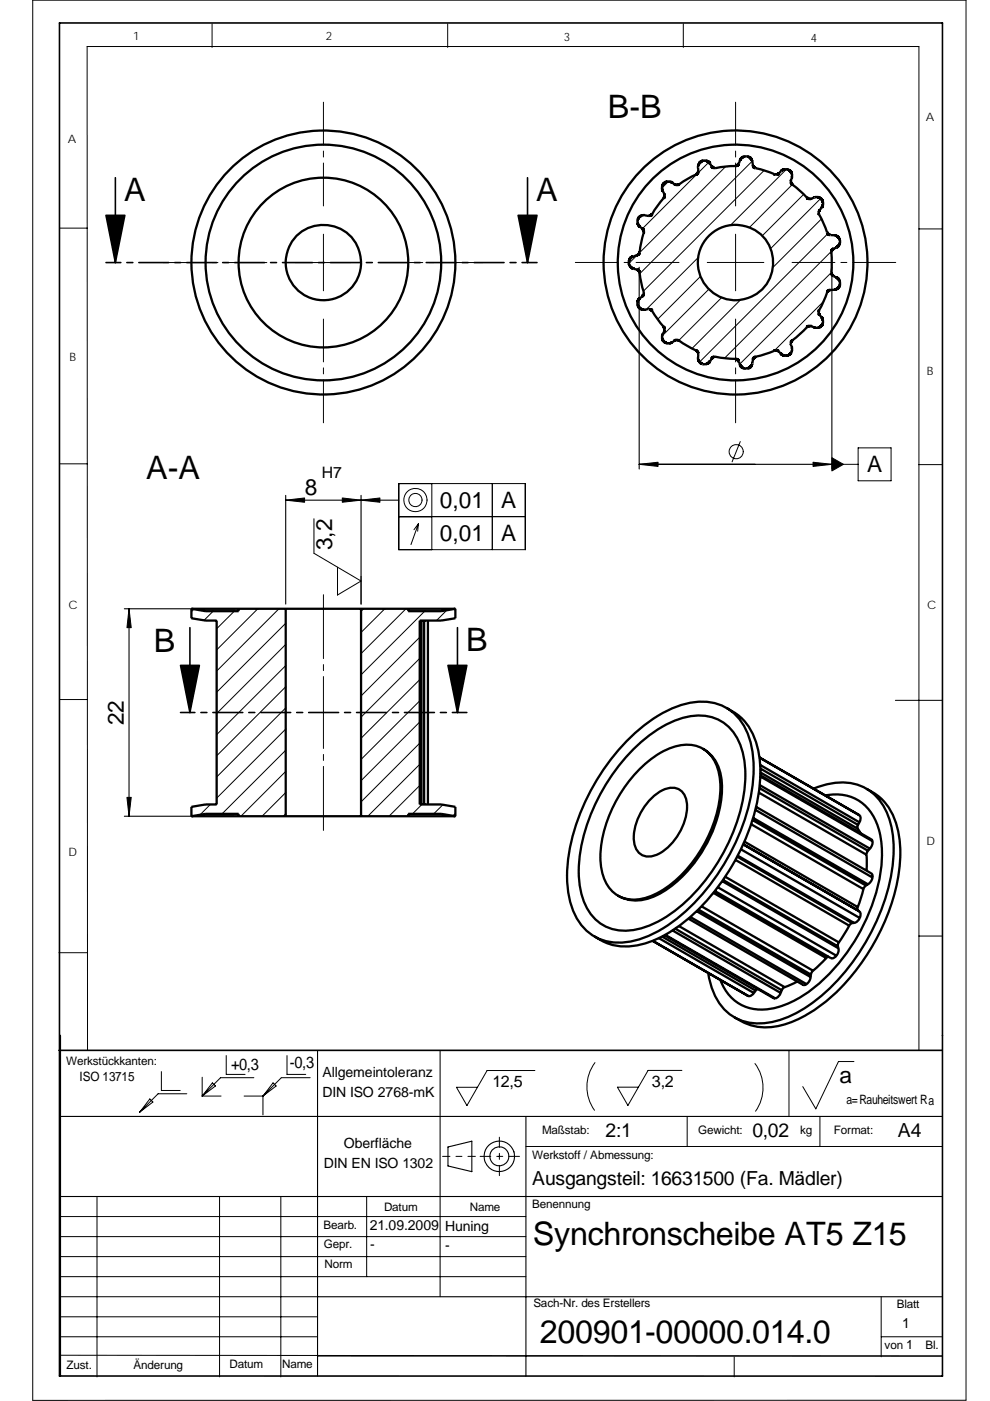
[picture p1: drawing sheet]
<svg xmlns="http://www.w3.org/2000/svg" width="210mm" height="297mm" viewBox="0 0 210 297" stroke-linecap="round" stroke-linejoin="round" font-family="sans-serif">
<g fill="none" stroke="#000" stroke-width=".21">
<path d="M6.9 0h198v296.9h-198zM45 5v5.1M95 5v5.1M144.9 5v5.1M68.6 21.7v9.1M68.6 32v1.3M68.6 34.6v9.1M141.8 38.5l-1.4 1.3M150.3 34.4l-14.1 14.1M153.9 35.3l-18.2 18.3M156 21.7v9.1M156 32v1.3"/>
<path d="M156 34.6v9.1M159.6 34.2l-23.9 23.8M162.1 36.1l-25.6 25.6M166.8 35.9l-11.8 11.8M168 39.1l-9 9.1M12.6 48.4h5.9M34.6 55.7h9.1M45 55.7h1.2M47.5 55.7h9.1M62.6 55.7h12M68.6 49.7v12M80.6 55.7h9.1"/>
<path d="M90.9 55.7h1.3M93.5 55.7h9.1M122 55.6h9.1M132.4 55.6h1.2M134.9 55.6h9.1M135.1 54.2l-1.7 1.6M148.1 54.6l-11 11M148.6 58.6l-9.1 9.1M150 55.6h12M156 49.7v12M168 55.6h9.1M170.5 41.2l-8.8 8.8"/>
<path d="M174.1 42.1l-10.7 10.6M174.2 46.4l-10.3 10.3M175.6 49.6l-27.2 27.2M176.3 57.8l-19.4 19.4M176.4 53.2l-22.8 22.8M178.2 51.5l-1.3 1.2M178.4 55.6h1.2M180.9 55.6h9.1M194.9 48.5h5M68.6 67.6v9.1M68.6 78v1.3M150.3 61.3l-9.9 9.9"/>
<path d="M153.1 63.1l-9.1 9.1M156 67.6v9.1M156 78v1.3M157.1 63.6l-10.3 10.3M174.5 68.6l-.9 .9M174.7 63.9l-10.5 10.5M178.1 60.5l-.9 .9M12.6 98.3h5.9M68.6 80.5v9.1M156 80.5v9.1M157 93.6l-1.7 4.3M176.4 98.4h5.6"/>
<path d="M182 95h7v6.9h-7zM194.9 98.5h5M66.6 110v7.3l10 5.9-5 3v-6M84.6 102.5h26.8v14h-26.8zM84.6 109.5h26.8M88.8 111l-1 1.3M88.8 111l-.2 1.6M88.8 111l-1.6 4.5M91.6 102.5v14M104.4 102.5v14M41.1 129.2l-.5 .5M45.2 129.6l-1.9 1.9"/>
<path d="M49.7 129.6l-3.7 3.7M54.7 129.1l-8.7 8.7M59.2 129.1l-13.2 13.2M60.6 132.1l-14.6 14.7M60.6 136.6l-14.6 14.7M68.6 126.1v13.5M76.6 122.2v5.9M77.1 129.1l-.5 .5M81.6 129.1l-5 5M86.1 129.1l-9.5 9.5M89 135.1l-12.4 12.5M89 139.6l-12.4 12.4"/>
<path d="M90.1 129.6l-13.5 13.5M94.8 129.4l-2.2 2.2M12.6 148.3h5.9M60.6 141.1l-14.6 14.7M60.6 145.6l-14.6 14.7M60.6 150.1l-14.6 14.6M60.6 154.6l-14.6 14.6M60.6 159.1l-13.5 13.5M68.6 140.9v1.3M68.6 143.4v15.3M68.6 160v1.2M89 144.1l-12.4 12.4"/>
<path d="M89 148.6l-12.4 12.4M89 153.1l-12.4 12.4M89 157.6l-12.4 12.4M189.9 148.5h10M44.6 170.6l-2.2 2.2M60.6 163.6l-9.5 9.5M60.6 168l-5 5.1M60.6 172.5l-.5 .6M68.6 162.5v13.6M89 162.1l-11 11M89 166.5l-6.5 6.6M89.5 170.6l-2 2"/>
<path d="M93.9 170.6l-1.9 2M96.6 172.4l-.5 .6M194.9 198.5h5M12.5 202h5.9M18.6 222.7l-.1-212.8h176.4v212.8M31.8 233l.6 .7-2.8 2.1zM34.2 227.2v4h4M39.6 231.9h-6.1l-3.9 3.9M42.9 232.4h4M42.9 228.4v4M45 229.6l.7 .7-2.8 2.1zM48 223.8v4h4"/>
<path d="M51.8 232.4h4M53.8 228.5h-7l-3.9 3.9M55.8 232.4v4M57.9 229.6l.7 .7-2.8 2.1zM60.9 223.8v4h4M65.8 228.5h-6.1l-3.9 3.9M93.3 222.7v52.2M113.5 227h-10.2l-4.3 7.4-2.2-3.9h4.5M126.2 225.3a8.5 8.5 0 0 0-.1 10.1M144.6 226.9h-7.1l-4.3 7.5-2.2-3.9h4.4M145.8 236.7v6.4M160.1 225.5a8.6 8.6 0 0 1 .2 10.1"/>
<path d="M167.3 222.7v14M173.9 236.7v6.4M181.1 225.1h-3.3l-4.8 10-2.7-4.7M12.8 257.9h98.7M20.6 253.7v38.2M46.6 253.7v38.2M59.6 253.7v38.2M77.8 253.7v17M93.9 245.2h1.5M96.7 245.2h1.3M99.3 245.2h1.5M101.8 245.2h2.3"/>
<path d="M105.4 245.2h1.2M105.9 241.1v2.2M105.9 244.5v1.3M105.9 247.1v2.2M107.9 245.2h2.3M111.5 243.1h88.4M12.8 279.2h54.6M12.8 274.9h54.6M12.8 270.7h98.7M12.8 266.4h98.7M12.8 262.2h98.7M186.9 274.9v12.8"/>
<path d="M12.8 287.3l187.1 .2M12.8 283.4h54.6M155.7 287.7v4.2M186.9 283.4h13"/>
<circle cx="156.1" cy="95.8" r="1.5"/>
<circle cx="88.1" cy="106" r="2.47"/>
<circle cx="88.1" cy="106" r="1.41"/>
</g>
<g fill="none" stroke="#000" stroke-width=".23">
<path d="M135.6 56.7v42.7M176.4 56.7v42.7M135.6 98.4h40.8M60.6 106h24M60.6 105v23.1M76.6 105v23.1M26.4 129.1h23.2M27.4 129.1v44M26.4 173.1h23.2M12.8 236.7h187.1M67.4 222.7v69.1M111.5 236.7v55.1"/>
<path d="M12.8 253.7h187.1M95 243.2l5.1-1.2v6.4l-5.1-1.2zM67.4 274.9h132.5M67.4 287.5h132.5"/>
<circle cx="105.9" cy="245.2" r="3.2"/>
<circle cx="105.9" cy="245.2" r="2.02"/>
</g>
<g fill="none" stroke="#000" stroke-width=".34">
<path d="M12.6 4.9h187.3v286.9l-187.3-.1zM24.5 37.7v18M111.9 37.7v18M22.5 55.7h3.1M26.9 55.7h1.3M29.4 55.7h6.4M37.1 55.7h1.2M39.6 55.7h6.4M47.2 55.7h1.3M49.8 55.7h6.3M57.4 55.7h1.3M59.9 55.7h6.4"/>
<path d="M67.5 55.7h1.3M70.1 55.7h6.3M77.7 55.7h1.3M80.2 55.7h6.4M87.9 55.7h1.2M90.4 55.7h6.4M98 55.7h1.3M100.6 55.7h6.3M108.2 55.7h1.3M110.7 55.7h3.2M40.3 133.1v18M97 133.1v18"/>
<path d="M38.3 151.1h3M42.6 151.1h1.3M45.1 151.1h6.4M52.8 151.1h1.2M55.3 151.1h6.4M62.9 151.1h1.3M65.5 151.1h6.3M73.1 151.1h1.3M75.6 151.1h6.4M83.2 151.1h1.3M85.8 151.1h6.3M93.4 151.1h1.3"/>
<path d="M95.9 151.1h3.1M12.8 219.5v72.2M12.5 222.7h187.2"/>
</g>
<g fill="none" stroke="#000" stroke-width=".49">
<path d="M140.8 38.8l-.3 .5-.1 .6 .5 1.3v.7a13.4 13.4 0 0 0-2.6 3.5l-.6 .4-.8-.1M158.3 33.1l-.9 .3-.4 .4-.4 1-.3 .4-2.7 .1-1.8 .3-.7-.1-1-1.3-1-.1-.5 .2-.4 .5-.2 .5 .1 1.2-.4 .5-1.7 .8-2.2 1.4h-.5l-1.3-.7h-.6l-.5 .3M158.4 33.1l.8 .5 .4 .8M159.6 34.4l.1 .8 .3 .3 2.6 .8 1.8 .7 .7-.1 .7-.7 .4-.3h.6l.5 .1M167.3 36l.4 .4 .3 .5v.6l-.3 .9 .2 .5 2 1.8 1.4 1.3 .5 .2 1.5-.4 .6 .1 .4 .4M134.4 54.3l-.5 .2-.4 .5-.1 .4v.7l.6 .7 1.4 .5 .3 .5M135.1 54.2l-.6 .1M135.7 57.8l.4 2.4 .5 1.8-.1 .4-.3 .4M136.9 45.6l-1.1 .2-.4 .4-.2 .5 .2 1 1 .9 .2 .6-.7 2.5-.2 1.9-.3 .4-.4 .1M174.3 42.4l.3 .5-.1 .6-.7 1.1-.2 .6 1.8 4.1M175.4 49.3l.5 .5 1.1 .1 .5 .2 .4 .4 .3 .6-.1 .6-.3 .4-1.1 .7-.4 .5v4.4M176.3 57.7l.1 .4 .3 .4 .8 .4 .5 .4 .2 1-.3 .6-.5 .4-1.4 .2-.6 .5-1.8 4.1 .1 .5 .8 1.2v.7l-.2 .4"/>
<path d="M136.3 62.8l-.6 .4-.4 .6-.1 .6 .3 .7 .7 .5 1.6-.1 .5 .4M138.3 65.9l2.6 3.6v.5l-.5 1.2 .1 .8 .4 .5M140.9 72.5l.5 .3h.5l1.4-.7h.6l2.1 1.4 1.8 .9 .3 .3v.4M148.1 75.1v1.3l.4 .5 .5 .3M149 77.2h.6l.6-.2 .9-1.2 .6-.2 1.9 .3 2.5 .2 .5 .3 .3 .8M160.3 75.6l-.5 .4-.4 1.4-.6 .6-.4 .2-.8-.2-.5-.4-.2-.4M165.2 74.5l-.7-.2-1.9 .7-2.3 .6M165.2 74.5l.4 .5M165.6 75l.8 .4 .9-.1M172.1 69.2h-.8l-3.4 3.1-.2 .6 .3 1.4-.2 .5-.5 .4M174.3 69l-.3 .3-.6 .2h-.6l-.7-.3M40.6 129.1h10"/>
<path d="M40.6 129.1v2l3 .5h2.4v39h-2.4l-3 .5v2M40.6 129.1l3 .5h7v-.5M50.6 129.1h10M60.6 129.1h16M60.6 129.1v44M76.6 129.1h10M76.6 129.1v44M86.6 129.1h10M86.6 129.1v.5h7l3-.5M89.4 131.6v39M90 131.6v39M90.8 131.6v39"/>
<path d="M96.6 129.1v2l-3 .5h-4.6v39h4.6l3 .5v2M133.4 156.6a26.7 26.7 0 0 1 12.8-7.6 10.3 10.3 0 0 1 12.5 6.8 26.8 26.8 0 0 1-.4 16.7 45.4 45.4 0 0 1-16.1 23.3 18.1 18.1 0 0 1-12.7 3.9 10.1 10.1 0 0 1-8-6.8 25.4 25.4 0 0 1-.2-14.9 46.8 46.8 0 0 1 12.1-21.4zM134.5 158.7a22.9 22.9 0 0 1 12.4-6.9 9.2 9.2 0 0 1 10.5 7.2 26.6 26.6 0 0 1-1.5 16.4 39.1 39.1 0 0 1-15.5 19.5 14.1 14.1 0 0 1-10.7 2 10.1 10.1 0 0 1-6.6-8.5 29.7 29.7 0 0 1 2.6-16.6 41.8 41.8 0 0 1 8.8-13.1zM149.1 158.7a8.2 8.2 0 0 1 4 7.2 27.6 27.6 0 0 1-13.8 23.9 8.5 8.5 0 0 1-8.2 .1M154.1 150.1a12.3 12.3 0 0 1 6.9 10 35.7 35.7 0 0 1-4.3 20.9 41.2 41.2 0 0 1-15.8 17.3 15.4 15.4 0 0 1-11.2 2l-1.1-.4-2.5-1.4M40.6 173.1h10M40.6 173.1l3-.5h7v.5M50.6 173.1h10M60.6 173.1h16M76.6 173.1h10M86.6 173.1h10M86.6 173.1v-.5h7l3 .5"/>
<path d="M136.3 162.5a14 14 0 0 1 10.2-4.6 6.9 6.9 0 0 1 6 6.1 22 22 0 0 1-2.6 14 25.5 25.5 0 0 1-11.2 11.7 8.1 8.1 0 0 1-8.1-.1 8.6 8.6 0 0 1-3.2-6.4 27 27 0 0 1 6.6-18.3zM138 169.4a6.5 6.5 0 0 1 5-2.4 3.2 3.2 0 0 1 2.7 3.1 11.9 11.9 0 0 1-6.8 11.3 3.2 3.2 0 0 1-4.4-3.1 12.1 12.1 0 0 1 3.5-8.9zM157.6 179l24.7 14.3M157.6 179l24.4 14M157.9 178.4l24 13.9M159.3 174.8l23.8 13.7M159.6 173.9l24.1 13.8M159.7 173.4l24.4 14.1M160.2 171.7l24.9 14.4M160.4 171.1l24.4 14.1 .3 .4v.5M161 168l22.8 13.2M161.1 160.6l21.3 12.3"/>
<path d="M161.1 167.1l23 13.3M161.1 166.5l23.4 13.4M161.2 162.2l21.1 12.1M161.2 164.6l23.9 13.8M161.3 164.4l23.5 13.5 .3 .5M161.3 163.8l20.6 11.9M161.3 162.9l20.7 12M172.5 167.2a13 13 0 0 1 10.8-.2 12.2 12.2 0 0 1 6 9.5 35.5 35.5 0 0 1-4.1 20.3 42 42 0 0 1-15.3 17.4 16 16 0 0 1-11.7 2.5 10.7 10.7 0 0 1-7.6-8.5l-.4-1.9M175 168.7a9.2 9.2 0 0 1 11.2 6.5 25.6 25.6 0 0 1-1.1 16.4 39.8 39.8 0 0 1-14.5 19.3 15.4 15.4 0 0 1-11.3 2.9 9.1 9.1 0 0 1-6.5-6M181.9 175.7l.6 .9M182 174.9l-.1 .8M182.3 172.8l.1 .1"/>
<path d="M182.3 174.3l-.3 .6M182.4 172.9a1.38 1.38 0 0 1-.1 1.4M183.7 167.2a12.3 12.3 0 0 1 7 10 35.3 35.3 0 0 1-4.2 20.7 40.8 40.8 0 0 1-16.5 17.8 14.1 14.1 0 0 1-11.5 1.4l-2.7-1.4M184.5 179.9l-.4 .5M185.1 178.4l-.1 .6-.5 .9M138.4 199.5l20.3 11.7M139.7 198.9l20.2 11.6M140.4 198.6l19.9 11.4M140.9 198.3l23.2 13.3 .4 .1M141.1 198.2l23.4 13.5M142.6 197.3l23 13.2M143.2 196.9l22.6 13.1"/>
<path d="M144 196.3l22.4 13M146 194.8l24.3 14 .8-.1M146.4 194.4l24.7 14.3M147.7 193.2l24.2 14M148.1 192.8l23.9 13.8M148.8 192.2l23.6 13.6M151.3 189.3l24 13.8M151.6 188.9l24.6 14.2a1.07 1.07 0 0 0 1.2-.5M152.2 188.1l25.2 14.5M153.2 186.8l24.6 14.3M153.4 186.6l24.3 14M153.8 185.9l24.1 13.9"/>
<path d="M156 182.3l24.1 14M156.4 181.6l24.4 14.1M156.5 181.4l24.7 14.3M157.1 180.1l25.3 14.5M177.9 199.8l-.2 .8M180.1 196.3l-2.2 3.5M180.8 195.7l-.7 .6M181.2 195.7h-.4M181.9 192.3l.1 .7M182 193l.3 .3M182.3 193.3a1.19 1.19 0 0 1 .1 1.3M182.4 194.6a1.73 1.73 0 0 1-1.2 1.1"/>
<path d="M183.1 188.5l-1.2 3.8M183.7 187.7l-.6 .8M183.8 181.2v3.4M184.1 180.4l-.3 .8M184.1 187.5l-.4 .2M185.1 186.1l-.3 .6-.7 .8M158.7 211.2h.1M159.9 210.5a1.22 1.22 0 0 1-1.2 .7M160.3 210l-.4 .5M160.7 209.7l-.4 .3M165.6 210.5a1.92 1.92 0 0 1-1.1 1.2M165.8 210l-.2 .5"/>
<path d="M166.4 209.3l-.6 .7M169.1 208.1l-2.7 1.2M171.9 207.2l-.2 .6-.6 .9M172 206.6l-.1 .6M172.4 205.8l-.4 .8M175.3 203.1l-2.9 2.7M175.8 202.9l-.5 .2M177.7 200.6l.1 .5M177.8 201.1a1.86 1.86 0 0 1-.4 1.5"/>
<circle cx="68.6" cy="55.6" r="8"/>
<circle cx="68.6" cy="55.7" r="25"/>
<circle cx="68.6" cy="55.7" r="28"/>
<circle cx="68.6" cy="55.7" r="18"/>
<circle cx="156" cy="55.7" r="28"/>
<circle cx="156" cy="55.7" r="25"/>
<circle cx="156" cy="55.7" r="8"/>
</g>
<g fill="#000" stroke="#000" stroke-width=".21">
<path d="M135.6 98.4l4-.4v.9z" fill-rule="evenodd"/>
<path d="M176.4 97l2.5 1.4-2.5 1.4z" fill-rule="evenodd"/>
<path d="M172.4 98l4 .4-4 .5z" fill-rule="evenodd"/>
<path d="M60.6 106l4-.4v.9z" fill-rule="evenodd"/>
<path d="M76.6 106l4-.4v.9z" fill-rule="evenodd"/>
<path d="M72.6 105.6l4 .4-4 .5z" fill-rule="evenodd"/>
<path d="M27.4 129.1l.4 4h-.9z" fill-rule="evenodd"/>
<path d="M26.9 169.1h.9l-.4 4z" fill-rule="evenodd"/>
</g>
<path d="M22.5 45.7h4l-2 10zM109.9 45.7h4l-2 10zM38.3 141.1h4l-2 10zM95 141.1h4l-2 10z" fill="#000" stroke="#000" stroke-width=".34"/>
<g font-size="6.9">
<text x="128.9" y="25">B-B</text>
<text x="26.3" y="42.7">A</text>
<text x="113.7" y="42.7">A</text>
<text x="31" y="101.5">A-A</text>
<text x="32.7" y="138.1">B</text>
<text x="98.8" y="138">B</text>
<text x="113" y="263.9">Synchronscheibe AT5 Z15</text>
<text x="114.5" y="284.8">200901-00000.014.0</text>
</g>
<g font-size="4.8">
<text x="183.9" y="100.1">A</text>
<text x="64.6" y="105">8</text>
<text x="93.3" y="107.7">0,01</text>
<text x="106.3" y="107.7">A</text>
<text x="70.5" y="116.6" transform="rotate(-90 70.5 116.6)">3,2</text>
<text x="93.3" y="114.7">0,01</text>
<text x="106.3" y="114.7">A</text>
<text x="26.3" y="153.7" transform="rotate(-90 26.3 153.7)">22</text>
<text x="178.1" y="229.6">a</text>
</g>
<g font-size="4.1">
<text x="128.4" y="241">2:1</text>
<text x="159.6" y="241.1">0,02</text>
<text x="190.4" y="241">A4</text>
<text x="112.9" y="251.2">Ausgangsteil: 16631500 (Fa. Mädler)</text>
</g>
<g font-size="3.4">
<text x="49" y="226.8">+0,3</text>
<text x="61.5" y="226.5">-0,3</text>
<text x="104.4" y="230.5">12,5</text>
<text x="138.3" y="230.5">3,2</text>
</g>
<text font-size="3.3" x="68.2" y="101.3">H7</text>
<g font-size="3">
<text x="68.4" y="232.6">DIN ISO 2768-mK</text>
<text x="68.4" y="228.4">Allgemeintoleranz</text>
<text x="72.9" y="243.4">Oberfläche</text>
<text x="68.7" y="247.6">DIN EN ISO 1302</text>
<text x="78.4" y="260.8">21.09.2009</text>
<text x="94.4" y="261">Huning</text>
<text x="78.5" y="264.9">-</text>
<text x="94.4" y="265">-</text>
<text x="191.4" y="281.6">1</text>
</g>
<g font-size="2.7">
<text x="16.9" y="229.3">ISO 13715</text>
<text x="179.5" y="234">a=Rauheitswert Ra</text>
</g>
<g font-size="2.5">
<text x="28.3" y="8.4">1</text>
<text x="69.1" y="8.4">2</text>
<text x="119.6" y="8.7">3</text>
<text x="172" y="8.9">4</text>
<text x="196.4" y="25.6">A</text>
<text x="14.4" y="30.3">A</text>
<text x="14.7" y="76.6">B</text>
<text x="196.6" y="79.6">B</text>
<text x="14.5" y="129">C</text>
<text x="196.7" y="129.2">C</text>
<text x="196.5" y="179.1">D</text>
<text x="14.5" y="181.4">D</text>
<text x="14" y="225.9">Werkstückkanten:</text>
<text x="112.9" y="245.7">Werkstoff / Abmessung:</text>
<text x="115" y="240.3">Maßstab:</text>
<text x="148.1" y="240.5">Gewicht:</text>
<text x="169.7" y="240.5">kg</text>
<text x="176.9" y="240.4">Format:</text>
<text x="81.4" y="256.8">Datum</text>
<text x="99.7" y="256.8">Name</text>
<text x="112.9" y="256.2">Benennung</text>
<text x="68.6" y="260.5">Bearb.</text>
<text x="68.7" y="264.6">Gepr.</text>
<text x="68.8" y="268.9">Norm</text>
<text x="113.1" y="277.2">Sach-Nr. des Erstellers</text>
<text x="190.2" y="277.4">Blatt</text>
<text x="187.6" y="286">von 1</text>
<text x="196.3" y="286">Bl.</text>
<text x="14.1" y="290.2">Zust.</text>
<text x="28.3" y="290.2">Änderung</text>
<text x="48.7" y="290">Datum</text>
<text x="59.9" y="290.1">Name</text>
</g>
</svg>
